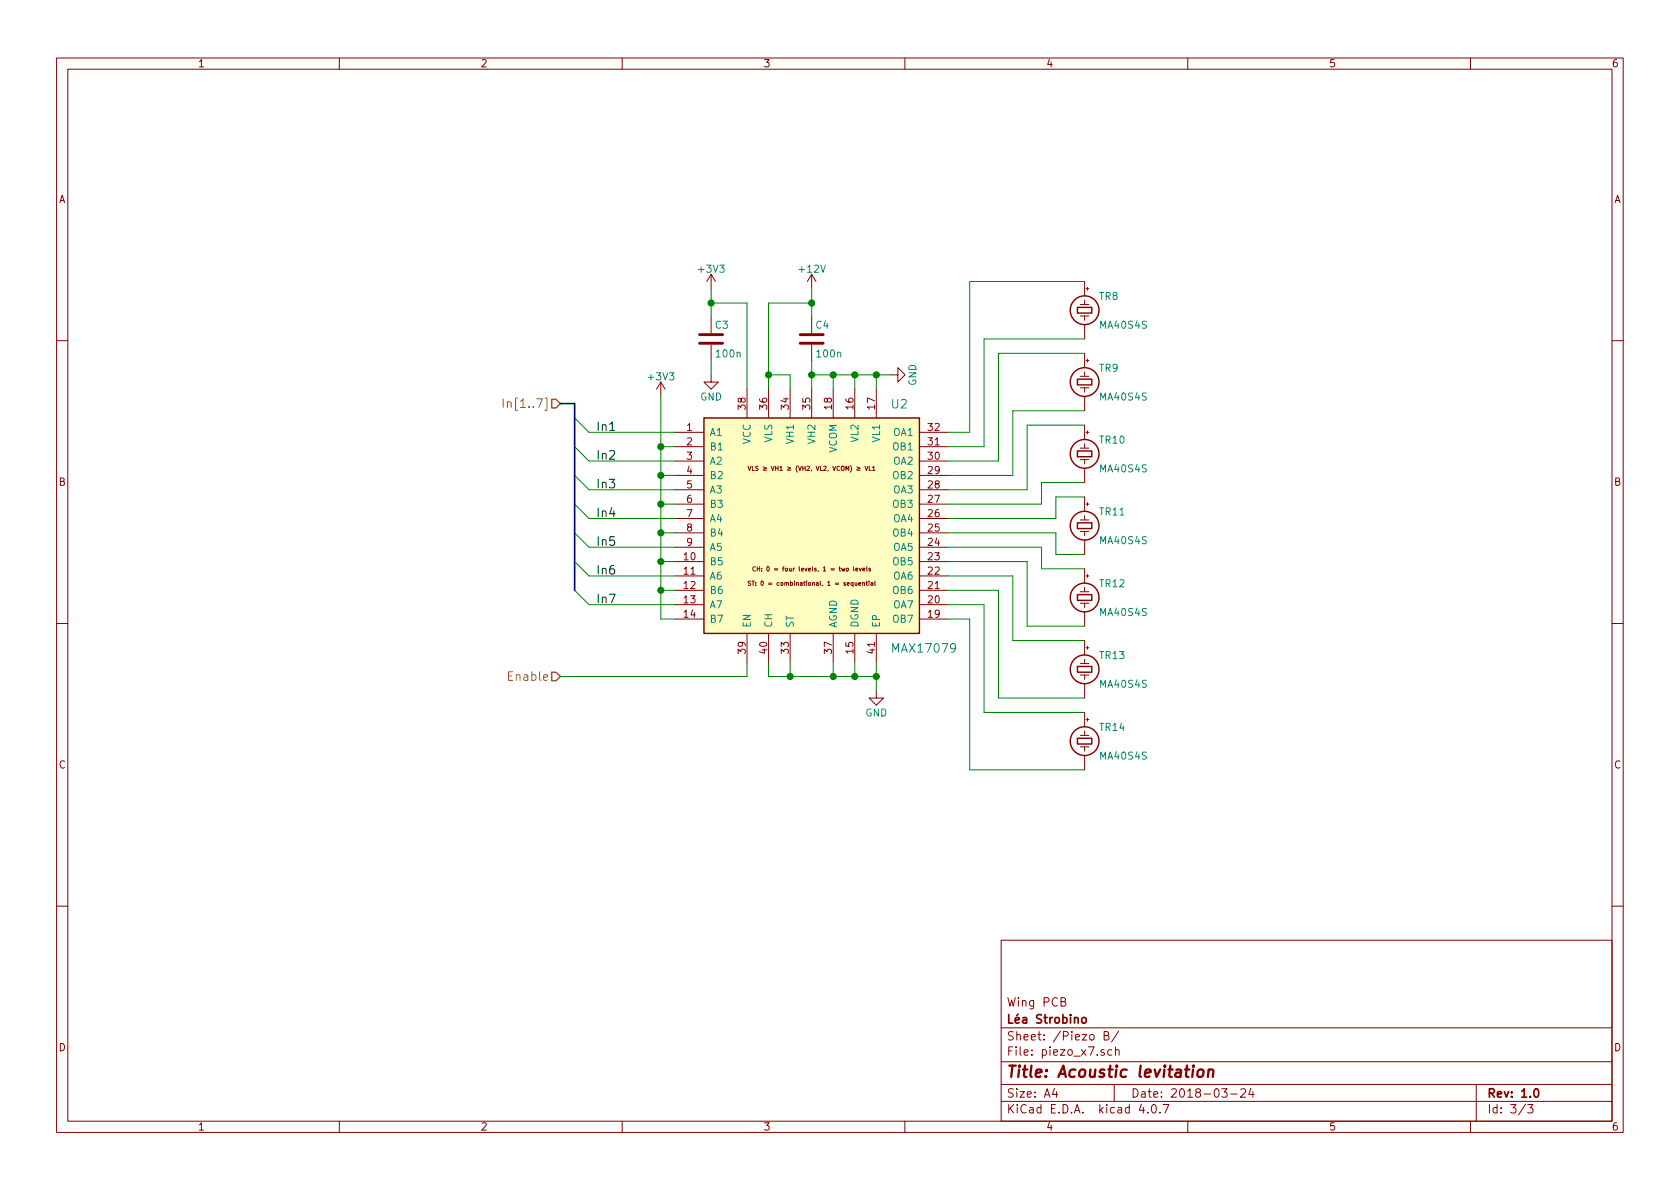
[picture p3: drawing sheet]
<svg xmlns="http://www.w3.org/2000/svg" width="297mm" height="210mm" viewBox="0 0 297 210" stroke-linecap="round" stroke-linejoin="round" font-family="sans-serif">
<g fill="none" stroke="#840000" stroke-width=".18">
<path d="M10 10.3h277v189.9h-277zM12 12.2h273v186.1h-273zM60 10.3v1.9M110 10.3v1.9M160 10.3v1.9M210 10.3v1.9M260 10.3v1.9M125.7 48.5v2.5M125.7 56.1v2.8M125.7 48.5l-.7 1.3M125.7 48.5l.8 1.3M143.5 48.5l-.8 1.3"/>
<path d="M143.5 48.5v2.5M143.5 56.1v2.8M143.5 48.5l.8 1.3M191 55.9h1.5M191 53.8h1.5M191.8 49.8v2.5M191.8 53.1v.7M191.8 55.9v.7M191.8 57.4v2.5M192 51h.5M192.3 50.8v.5M10 60.2h2"/>
<path d="M116.8 67.6l-.7 1.2M116.8 67.6v2.5M116.8 67.6l.8 1.2M119.4 76.4h5.1M119.4 79h5.1M125.7 66.3v1.3h1.3l-1.3 1.2-1.2-1.2h1.2M125.7 61v2.7M132.1 68.8v5.1M135.9 68.8v5.1M139.7 68.8v5.1M143.5 61v2.7M143.5 68.8v5.1"/>
<path d="M147.3 68.8v5.1M151.1 68.8v5.1M154.9 68.8v5.1M157.5 66.3h1.2v-1.3l1.3 1.3-1.3 1.3v-1.3M162.6 76.4h5M162.6 79h5M191 68.6h1.5M191 66.5h1.5M191 79.2h1.5M191.8 62.5v2.5M191.8 65.8v.7M191.8 68.6v.7"/>
<path d="M191.8 70.1v2.5M191.8 75.2v2.5M191.8 78.5v.7M192 76.4h.5M192 63.7h.5M192.3 63.5v.5M192.3 76.2v.5M285 60.2h2M119.4 81.5h5.1M119.4 84.1h5.1M119.4 86.6h5.1M119.4 89.1h5.1"/>
<path d="M119.4 91.7h5.1M119.4 94.2h5.1M119.4 96.8h5.1M119.4 99.3h5.1M132.3 82.4l.2 .8 .3-.8M133 82.4v.8h.4M134 82.5h-.4v.2a.31 .31 0 0 1 .4 .4l-.4 .1M151.5 82.6l.6 .2-.6 .2M151.5 83.2h.6M152.9 82.4l.3 .8 .2-.8M153.7 82.4v.8h.4M154.3 82.6l.2-.2v.8"/>
<path d="M154.3 83.2h.4M162.6 81.5h5M162.6 84.1h5M162.6 86.6h5M162.6 89.1h5M162.6 91.7h5M162.6 94.2h5M162.6 96.8h5M162.6 99.3h5M191 81.3h1.5M191 94h1.5M191 91.9h1.5"/>
<path d="M191.8 81.3v.7M191.8 82.8v2.5M191.8 87.9v2.5M191.8 91.2v.7M191.8 94v.7M191.8 95.5v2.5M192 89.1h.5M192.3 88.9v.5M10 110.3h2M119.4 106.9h5.1M119.4 101.8h5.1M119.4 104.4h5.1"/>
<path d="M119.4 109.5h5.1M132.1 112v5.1M132.7 102.8h-.4v.2a.31 .31 0 0 1 .4 .4l-.4 .1M132.9 102.8h.5M133.1 102.8v.7M133.6 100.3a.34 .34 0 0 0-.5 .3 .34 .34 0 0 0 .5 .3M133.6 103.4v.1M133.6 103v.1M133.9 100.2v.8M133.9 100.6h.4M134.3 100.2v.8M134.7 100.9v.1"/>
<path d="M134.7 100.5v.1M135.9 112v5.1M139.7 112v5.1M147.3 112v5.1M151.1 112v5.1M151.3 100.7h.4l-.1-.2-.3 .1v.3h.3M151.8 103.3l.4-.1v-.2l-.4 .1 .1 .4h.3M151.9 100.5l.2 .5 .2-.5M152.5 103.1l.3-.1 .1 .5M152.5 103v.5M152.6 100.7h.3v-.2l-.3 .1v.3h.3M153.1 103h.3"/>
<path d="M153.2 102.8v.6l.2 .1M153.2 100.2l.1 .8M153.6 102.8h.1M153.6 103v.5M153.9 100.5l-.3 .1 .3 .3-.1 .1-.2-.1M154 103h.3v.5M154.3 103.2l-.3 .1 .1 .2h.2M154.7 102.8l.1 .7M154.9 112v5.1M162.6 106.9h5M162.6 101.8h5M162.6 104.4h5"/>
<path d="M162.6 109.5h5M191 106.7h1.5M191 104.6h1.5M191 119.4h1.5M191 117.3h1.5M191.8 100.6v2.5M191.8 103.9v.7M191.8 106.7v.7M191.8 108.2v2.5M191.8 113.3v2.5M191.8 116.6v.7M191.8 119.4v.7"/>
<path d="M192 101.8h.5M192 114.5h.5M192.3 101.6v.5M192.3 114.3v.5M285 110.3h2M154.9 122.2v1.2h1.3l-1.3 1.3-1.2-1.3h1.2M191 132.1h1.5M191 130h1.5M191.8 120.9v2.5M191.8 126v2.5M191.8 129.3v.7M191.8 132.1v.7"/>
<path d="M191.8 133.6v2.5M192 127.2h.5M192.3 127v.5M10 160.2h2M177 166.3h108v32h-108zM187.6 177.1h.5l.2-.1 .1-.3-.3-.3h-.5v1.5h.6l.3-.3a.41 .41 0 0 0-.4-.5M285 160.2h2M60 198.3v1.9M110 198.3v1.9M160 198.3v1.9M177 194.8h108M177 191.8h108"/>
<path d="M177 187.8h108M177 181.8h108M186.4 192.5l-.3 1h.9M186.8 193v1M195.2 183.1h.5l.2-.1 .1-.3-.3-.3h-.5v1.5h.6l.3-.3a.41 .41 0 0 0-.4-.5M196.6 185.7l-.5-.1-.2 .3v.6l.2 .1 .5-.1M197 191.8v3M197.2 185.7l.2-.1 .4 .1 .1 .9M197.2 185.1v1.5M197.8 182.3l-1.3 2M201.8 195.2l-.4 1.1h1M202.9 196.7v.1"/>
<path d="M203.8 195.4l.1-.1a.81 .81 0 0 1 .6 .6 .81 .81 0 0 1-.3 .8l-.1 .1a.8 .8 0 0 1-.6-.6 .8 .8 0 0 1 .3-.8zM205.1 196.7v.1M205.6 195.3h1.1l-.7 1.5M210 198.3v1.9M216 192.5h1l-.5 .6 .4 .1v.7l-.2 .1-.7-.1M217.6 193.5h1.1M219.4 192.7l.2-.2h.4l.2 .5-.9 1h.9M221.2 192.5l-.4 1h.9M221.5 193v1M260 198.3v1.9M261 191.8v6.5M269.7 195.2l-1.2 2"/>
<path d="M270.1 195.3h.9l-.5 .6 .5 .1v.7l-.2 .1-.7-.1"/>
</g>
<path d="M191.3 180.1l.2-.2 .5 .2v.5l-.1 .2-.4 .1-.2-.1zM271.3 192.7l.3-.2a.81 .81 0 0 1 .5 .6 .81 .81 0 0 1-.2 .8l-.2 .1a.79 .79 0 0 1-.4-1.3z" fill="none" stroke="#840000" stroke-width=".3"/>
<path d="M211.9 189.3a.51 .51 0 0 1 .5-.2 .51 .51 0 0 1 .4 .4l-.1 .6a.54 .54 0 0 1-.5 .4 .54 .54 0 0 1-.5-.4zM213.7 189.3a.52 .52 0 0 1 .9 .1l-.2 1M213.7 189.1l-.1 1.3" fill="none" stroke="#840000" stroke-width=".41"/>
<path d="M123.7 59.2h4.1M141.5 59.2h4M123.7 60.7h4.1M141.5 60.7h4" fill="none" stroke="#840000" stroke-width=".51"/>
<g fill="none" stroke="#008400" stroke-width=".18">
<path d="M125.7 51v5.1M125.7 53.6h6.4v15.2M143.5 53.6h-7.6v15.2M143.5 51v5.1M191.8 59.9h-17.8v19.1h-6.4M191.8 49.8h-20.4v26.6h-3.8M101.6 73.9l2.5 2.5h15.3M101.6 79l2.5 2.5h15.3M116.8 79h2.6M116.8 70.1v39.4h2.6M125.7 63.7v2.6M135.9 66.3h3.8v2.5"/>
<path d="M143.5 66.3h14M143.5 63.7v5.1M147.3 66.3v2.5M151.1 66.3v2.5M154.9 66.3v2.5M191.8 72.6h-12.7v11.5h-11.5M191.8 62.5h-15.3v19h-8.9M191.8 75.2h-10.2v11.4h-14M101.6 84.1l2.5 2.5h15.3M101.6 89.1l2.5 2.6h15.3M101.6 94.2l2.5 2.6h15.3M101.6 99.3l2.5 2.5h15.3"/>
<path d="M116.8 99.3h2.6M116.8 89.1h2.6M116.8 84.1h2.6M116.8 94.2h2.6M167.6 99.3h14v11.4h10.2M167.6 96.8h16.5v3.8h7.7M167.6 94.2h19.1v3.8h5.1M191.8 85.3h-7.7v3.8h-16.5M191.8 87.9h-5.1v3.8h-19.1M101.6 104.4l2.5 2.5h15.3M116.8 104.4h2.6M132.1 117.1v2.5h-33"/>
<path d="M135.9 117.1v2.5h19M139.7 117.1v2.5M147.3 117.1v2.5M151.1 117.1v2.5M154.9 117.1v5.1M167.6 106.9h6.4v19.1h17.8M167.6 109.5h3.8v26.6h20.4M167.6 104.4h8.9v19h15.3M167.6 101.8h11.5v11.5h12.7"/>
</g>
<g fill="#008400" stroke="#008400" stroke-width=".25">
<circle cx="147.3" cy="66.3" r=".51"/>
<circle cx="151.1" cy="66.3" r=".51"/>
<circle cx="154.9" cy="66.3" r=".51"/>
<circle cx="125.7" cy="53.6" r=".51"/>
<circle cx="135.9" cy="66.3" r=".51"/>
<circle cx="143.5" cy="53.6" r=".51"/>
<circle cx="143.5" cy="66.3" r=".51"/>
<circle cx="147.3" cy="119.6" r=".51"/>
<circle cx="151.1" cy="119.6" r=".51"/>
<circle cx="139.7" cy="119.6" r=".51"/>
<circle cx="116.8" cy="99.3" r=".51"/>
<circle cx="116.8" cy="89.1" r=".51"/>
<circle cx="116.8" cy="84.1" r=".51"/>
<circle cx="116.8" cy="79" r=".51"/>
<circle cx="154.9" cy="119.6" r=".51"/>
<circle cx="116.8" cy="104.4" r=".51"/>
<circle cx="116.8" cy="94.2" r=".51"/>
</g>
<path d="M89 70.5v1.6M89.7 71.2l.1-.1a.36 .36 0 0 1 .6 .2v.8M89.7 71v1.1" fill="none" stroke="#848400" stroke-width=".18"/>
<path d="M97.5 70.6h.8l.8 .8-.8 .7h-.8zM97.5 118.9h.8l.8 .7-.8 .8h-.8z" fill="none" stroke="#848400" stroke-width=".25"/>
<path d="M99.1 71.4h2.5v33" fill="none" stroke="#000084" stroke-width=".3"/>
<path d="M107.8 76.1h.9" fill="none" stroke="#000" stroke-width=".18"/>
<path d="M124.5 73.9h38.1v38.1h-38.1z" fill="#ffffc2" stroke="#ffffc2" stroke-width=".18"/>
<g fill="none" stroke="#840000" stroke-width=".25">
<path d="M190.5 54.4h2.5v1h-2.5zM124.5 73.9h38.1v38.1h-38.1zM190.5 67.1h2.5v1h-2.5zM190.5 79.8h2.5v1h-2.5zM190.5 92.5h2.5v1h-2.5zM190.5 105.2h2.5v1h-2.5zM190.5 117.9h2.5v1h-2.5zM190.5 130.6h2.5v1h-2.5z"/>
<circle cx="191.8" cy="54.9" r="2.54"/>
<circle cx="191.8" cy="67.6" r="2.54"/>
<circle cx="191.8" cy="93" r="2.54"/>
<circle cx="191.8" cy="80.3" r="2.54"/>
<circle cx="191.8" cy="118.4" r="2.54"/>
<circle cx="191.8" cy="105.7" r="2.54"/>
<circle cx="191.8" cy="131.1" r="2.54"/>
</g>
<text font-size="2.8" fill="#840000" x="178" y="190.5">Title: Acoustic levitation</text>
<g font-size="2.1" fill="#848400">
<text x="90.3" y="72.1">In[1..7]</text>
<text x="90.2" y="120.4">Enable</text>
</g>
<g font-size="2.1">
<text x="105.4" y="76.2">In1</text>
<text x="105.4" y="81.3">In2</text>
<text x="105.4" y="86.4">In3</text>
<text x="105.4" y="91.4">In4</text>
<text x="105.4" y="96.5">In5</text>
<text x="105.4" y="101.6">In6</text>
<text x="105.4" y="106.7">In7</text>
</g>
<g font-size="2.1" fill="#008484">
<text x="157.7" y="72.2">U2</text>
<text x="158" y="115.4">MAX17079</text>
</g>
<g font-size="2.1" fill="#840000">
<text x="178" y="178">Wing PCB</text>
<text x="178" y="184">Sheet: /Piezo B/</text>
<text x="178" y="181">Léa Strobino</text>
<text x="178" y="186.7">File: piezo_x7.sch</text>
<text x="178" y="196.9">KiCad E.D.A. kicad 4.0.7</text>
<text x="178" y="194.1">Size: A4</text>
<text x="200" y="194.1">Date: 2018-03-24</text>
<text x="263" y="194.1">Rev: 1.0</text>
<text x="263" y="196.9">Id: 3/3</text>
</g>
<g font-size="1.8" fill="#840000">
<text x="35" y="11.9">1</text>
<text x="85" y="11.9">2</text>
<text x="135" y="11.9">3</text>
<text x="185" y="11.9">4</text>
<text x="235" y="11.9">5</text>
<text x="285" y="11.9">6</text>
<text x="10.4" y="35.9">A</text>
<text x="285.4" y="35.9">A</text>
<text x="121.4" y="76.2">1</text>
<text x="131.8" y="72.3" transform="rotate(-90 131.8 72.3)">38</text>
<text x="135.6" y="72.3" transform="rotate(-90 135.6 72.3)">36</text>
<text x="139.4" y="72.3" transform="rotate(-90 139.4 72.3)">34</text>
<text x="143.3" y="72.3" transform="rotate(-90 143.3 72.3)">35</text>
<text x="147.1" y="72.3" transform="rotate(-90 147.1 72.3)">18</text>
<text x="150.9" y="72.3" transform="rotate(-90 150.9 72.3)">16</text>
<text x="154.7" y="72.3" transform="rotate(-90 154.7 72.3)">17</text>
<text x="164.1" y="76.2">32</text>
<text x="121.4" y="78.7">2</text>
<text x="121.4" y="81.3">3</text>
<text x="121.4" y="83.8">4</text>
<text x="164.1" y="81.3">30</text>
<text x="164.1" y="78.7">31</text>
<text x="164.1" y="83.8">29</text>
<text x="10.4" y="85.9">B</text>
<text x="121.4" y="86.4">5</text>
<text x="121.4" y="88.9">6</text>
<text x="164.1" y="88.9">27</text>
<text x="164.1" y="86.4">28</text>
<text x="285.4" y="85.9">B</text>
<text x="121.4" y="91.4">7</text>
<text x="121.4" y="94">8</text>
<text x="164.1" y="94">25</text>
<text x="164.1" y="91.4">26</text>
<text x="121" y="99.1">10</text>
<text x="121" y="101.6">11</text>
<text x="121.4" y="96.5">9</text>
<text x="164.1" y="101.6">22</text>
<text x="164.1" y="99.1">23</text>
<text x="164.1" y="96.5">24</text>
<text x="121" y="104.1">12</text>
<text x="121" y="106.7">13</text>
<text x="164.1" y="106.7">20</text>
<text x="164.1" y="104.1">21</text>
<text x="121" y="109.2">14</text>
<text x="164.1" y="109.2">19</text>
<text x="131.8" y="115.5" transform="rotate(-90 131.8 115.5)">39</text>
<text x="135.6" y="115.5" transform="rotate(-90 135.6 115.5)">40</text>
<text x="139.4" y="115.5" transform="rotate(-90 139.4 115.5)">33</text>
<text x="147.1" y="115.5" transform="rotate(-90 147.1 115.5)">37</text>
<text x="150.9" y="115.5" transform="rotate(-90 150.9 115.5)">15</text>
<text x="154.7" y="115.5" transform="rotate(-90 154.7 115.5)">41</text>
<text x="10.4" y="135.9">C</text>
<text x="285.4" y="135.9">C</text>
<text x="10.4" y="185.9">D</text>
<text x="285.4" y="185.9">D</text>
<text x="35" y="199.9">1</text>
<text x="85" y="199.9">2</text>
<text x="135" y="199.9">3</text>
<text x="185" y="199.9">4</text>
<text x="235" y="199.9">5</text>
<text x="285" y="199.9">6</text>
</g>
<g font-size="1.8" fill="#008484">
<text x="123.6" y="48.2">+3V3</text>
<text x="141.4" y="48.2">+12V</text>
<text x="194.4" y="53">TR8</text>
<text x="126.5" y="58.1">C3</text>
<text x="144.3" y="58.1">C4</text>
<text x="194.6" y="58.1">MA40S4S</text>
<text x="126.7" y="63.2">100n</text>
<text x="144.5" y="63.2">100n</text>
<text x="194.4" y="65.7">TR9</text>
<text x="114.8" y="67.3">+3V3</text>
<text x="123.8" y="70.8">GND</text>
<text x="162" y="68.2" transform="rotate(-90 162 68.2)">GND</text>
<text x="194.6" y="70.8">MA40S4S</text>
<text x="125.5" y="77.1">A1</text>
<text x="157.9" y="77.1">OA1</text>
<text x="125.5" y="79.6">B1</text>
<text x="125.5" y="82.2">A2</text>
<text x="132.7" y="78.7" transform="rotate(-90 132.7 78.7)">VCC</text>
<text x="136.5" y="78.4" transform="rotate(-90 136.5 78.4)">VLS</text>
<text x="140.3" y="78.4" transform="rotate(-90 140.3 78.4)">VH1</text>
<text x="144.1" y="78.4" transform="rotate(-90 144.1 78.4)">VH2</text>
<text x="148" y="80.2" transform="rotate(-90 148 80.2)">VCOM</text>
<text x="151.8" y="78.2" transform="rotate(-90 151.8 78.2)">VL2</text>
<text x="155.6" y="78.2" transform="rotate(-90 155.6 78.2)">VL1</text>
<text x="157.9" y="82.2">OA2</text>
<text x="157.9" y="79.6">OB1</text>
<text x="194.5" y="78.4">TR10</text>
<text x="194.6" y="83.5">MA40S4S</text>
<text x="125.5" y="84.7">B2</text>
<text x="125.5" y="87.2">A3</text>
<text x="125.5" y="89.8">B3</text>
<text x="157.9" y="89.8">OB3</text>
<text x="157.9" y="87.2">OA3</text>
<text x="157.9" y="84.7">OB2</text>
<text x="125.5" y="92.3">A4</text>
<text x="125.5" y="94.9">B4</text>
<text x="157.9" y="94.9">OB4</text>
<text x="157.9" y="92.3">OA4</text>
<text x="194.5" y="91.1">TR11</text>
<text x="125.5" y="97.4">A5</text>
<text x="125.5" y="99.9">B5</text>
<text x="157.9" y="99.9">OB5</text>
<text x="157.9" y="97.4">OA5</text>
<text x="194.6" y="96.2">MA40S4S</text>
<text x="125.5" y="102.5">A6</text>
<text x="125.5" y="105">B6</text>
<text x="125.5" y="107.6">A7</text>
<text x="157.9" y="107.6">OA7</text>
<text x="157.9" y="105">OB6</text>
<text x="157.9" y="102.5">OA6</text>
<text x="194.5" y="103.8">TR12</text>
<text x="125.5" y="110.1">B7</text>
<text x="132.7" y="111" transform="rotate(-90 132.7 111)">EN</text>
<text x="136.5" y="111" transform="rotate(-90 136.5 111)">CH</text>
<text x="140.3" y="111" transform="rotate(-90 140.3 111)">ST</text>
<text x="148" y="111" transform="rotate(-90 148 111)">AGND</text>
<text x="151.8" y="111" transform="rotate(-90 151.8 111)">DGND</text>
<text x="155.6" y="111" transform="rotate(-90 155.6 111)">EP</text>
<text x="157.9" y="110.1">OB7</text>
<text x="194.6" y="108.9">MA40S4S</text>
<text x="194.5" y="116.5">TR13</text>
<text x="194.6" y="121.6">MA40S4S</text>
<text x="153" y="126.7">GND</text>
<text x="194.5" y="129.2">TR14</text>
<text x="194.6" y="134.3">MA40S4S</text>
</g>
<g font-size="1.1" fill="#840000">
<text x="135.1" y="83.2">VLS VH1 (VH2, VL2, VCOM) VL1</text>
<text x="135.1" y="101">CH: 0 = four levels, 1 = two levels</text>
<text x="134.2" y="103.6">ST: 0 = combinational, 1 = sequential</text>
</g>
</svg>
